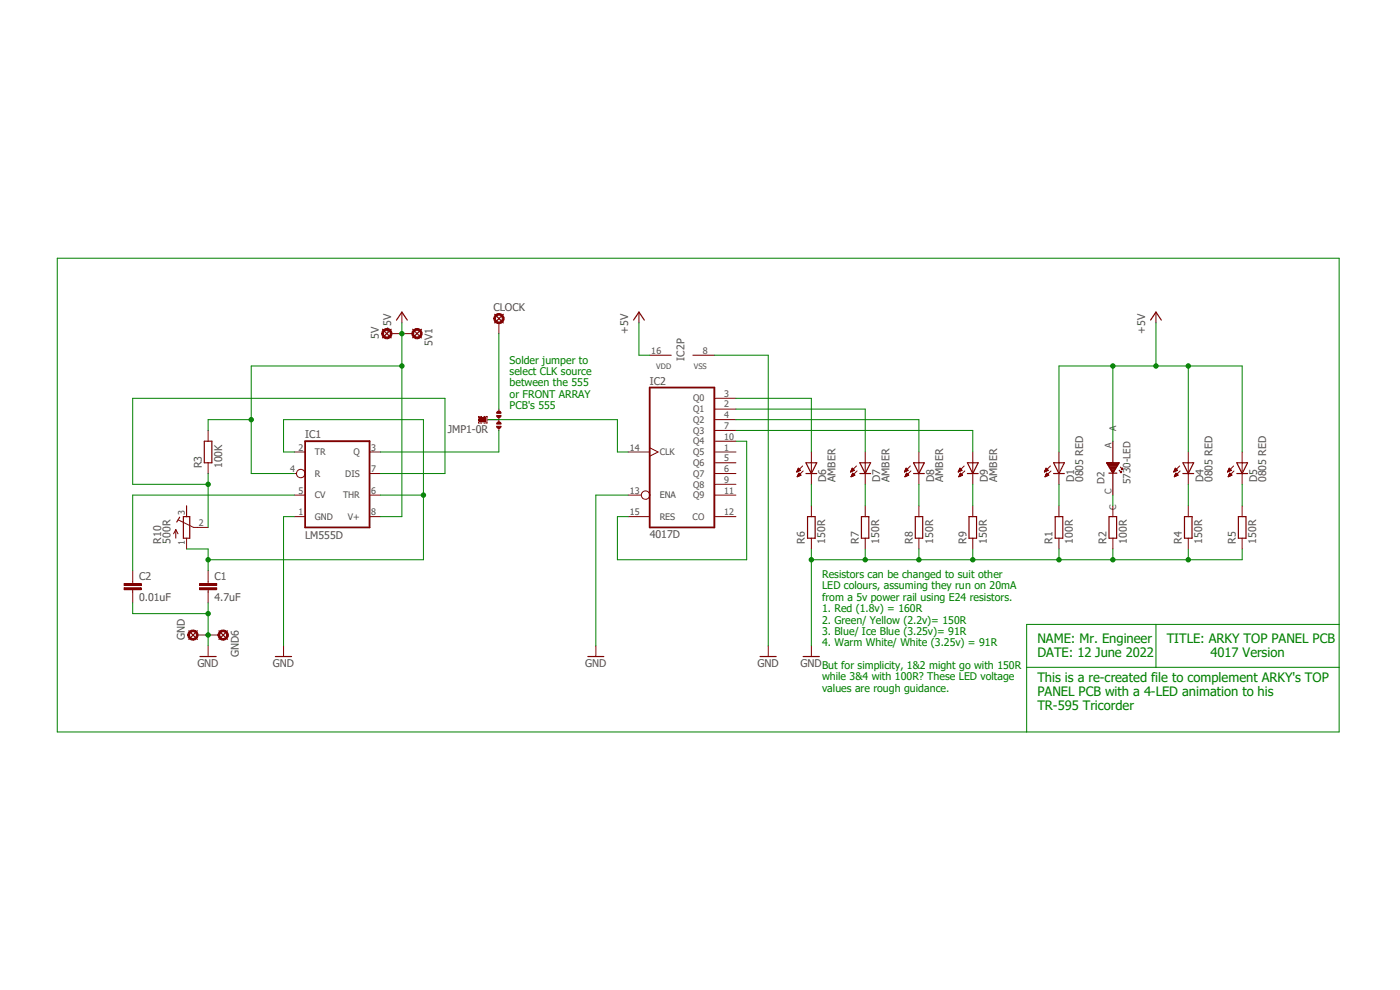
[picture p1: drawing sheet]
<svg xmlns="http://www.w3.org/2000/svg" width="297mm" height="210mm" viewBox="0 0 297 210" stroke-linecap="round" stroke-linejoin="round" font-family="sans-serif">
<path d="M12.1 54.7l272.8 100.7M284.9 54.7l-272.8 100.7" fill="none" stroke="#fff" stroke-width=".21"/>
<path d="M64.7 93.6h13.7v18.3h-13.7zM137.8 82.2h13.8v29.7h-13.8z" fill="none" stroke="#800000" stroke-width=".38"/>
<g fill="none" stroke="#800000" stroke-width=".21">
<path d="M85.3 66.2v2.3M245.2 66.2v2.3M44.2 91.3v2.3M44.2 98.2v2.3M62.4 95.9h2.3M78.4 95.9h2.3M133.3 95.9h4.5M137.8 95l1.8 .9-1.8 .9M151.6 95.9h4.5M151.6 86.8h4.5M151.6 84.5h4.5M151.6 89h4.5"/>
<path d="M151.6 98.2h4.5M151.6 91.3h4.5M151.6 93.6h4.5M169.1 99.9h.3M169.1 99.9h.5M169.2 99.8h.6M169.2 99.7h.6M169.2 99.7h.5M169.2 99.6h.4M169.3 99.4h.2M169.3 99.4h.1M169.4 99.3l-.4 .8"/>
<path d="M169.4 99.3l.4 .5-.8 .3M170.3 98.8l-1.3 1.3M170.4 99.9l-1.3 1.2M172.1 95.9v6.8M180.5 99.9h.3M180.6 99.9h.4M180.6 99.8h.6M180.6 99.7h.6M180.6 99.7h.5M180.7 99.6h.4M180.8 99.4h.1M180.8 99.3l.5 .5-.8 .3z"/>
<path d="M181.7 98.8l-1.2 1.3M181.8 99.9l-1.2 1.2M183.6 95.9v6.8M191.9 99.9h.4M192 99.9h.4M192 99.8h.6M192 99.7h.6M192.1 99.7h.5M192.1 99.6h.4M192.2 99.4h.1M192.2 99.3l-.3 .8M192.2 99.3l.5 .5"/>
<path d="M192.7 99.8l-.8 .3M193.1 98.8l-1.2 1.3M193.3 99.9l-1.3 1.2M194.9 95.9v6.8M203.4 99.9h.3M203.4 99.9h.5M203.5 99.8h.5M203.5 99.7h.5M203.5 99.6h.4M203.6 99.4h.2M203.6 99.4h.1M203.7 99.3l.4 .5-.8 .3z"/>
<path d="M204.6 98.8l-1.3 1.3M204.7 99.9l-1.3 1.2M206.4 95.9v6.8M249.1 99.9h.3M249.1 99.9h.5M249.1 99.8h.7M249.2 99.7h.6M249.2 99.7h.5M249.2 99.6h.4M249.3 99.4h.2M249.3 99.4h.1M249.3 99.3l-.3 .8"/>
<path d="M249.3 99.3l.5 .5-.8 .3M250.3 98.8l-1.3 1.3M250.4 99.9l-1.3 1.2M252.1 95.9v6.8M260.5 99.9h.3M260.5 99.9h.5M260.6 99.8h.6M260.6 99.7h.6M260.6 99.7h.5M260.6 99.6h.4M260.7 99.4h.2M260.8 99.4h.1"/>
<path d="M260.8 99.3l-.4 .8M260.8 99.3l.4 .5-.8 .3M261.7 98.8l-1.3 1.3M261.8 99.9l-1.2 1.2M263.5 95.9v6.8M62.4 100.5h.5M62.4 105h2.3M62.4 109.6h2.3M78.4 100.5h2.3M78.4 105h2.3M78.4 109.6h2.3M133.3 105h2.8"/>
<path d="M133.3 109.6h4.5M151.6 100.5h4.5M151.6 102.7h4.5M151.6 105h4.5M151.6 109.6h4.5M169 100.1h.1M169.1 100h.1M169.2 101.1h.1M169.2 101h.2M169.2 101h.3M169.2 100.9h.5M169.3 100.8h.6"/>
<path d="M169.3 100.7h.5M169.4 100.6h.4M169.4 100.5h.2M169.4 100.5h.3M169.5 100.4h.1M169.5 100.4l.4 .4-.8 .3zM172.1 107.3v2.3M172.1 114.2v2.3M180.5 100.1h.1M180.5 100h.2M180.6 101.1h.1M180.6 101h.2"/>
<path d="M180.6 101h.4M180.7 100.9h.4M180.7 100.8h.6M180.8 100.7h.4M180.8 100.6h.4M180.8 100.5h.2M180.8 100.5h.3M180.9 100.4h.1M181.4 100.8l-.5-.4-.3 .7M181.4 100.8l-.8 .3M183.6 107.3v2.3M183.6 114.2v2.3"/>
<path d="M191.9 100.1h.1M191.9 100h.2M192 101.1h.1M192 101h.2M192.1 101h.3M192.1 100.9h.5M192.1 100.8h.6M192.2 100.8h.5M192.2 100.7h.5M192.2 100.6h.4M192.2 100.5h.3M192.3 100.5h.1"/>
<path d="M192.3 100.4h.1M192.3 100.4l.5 .4-.8 .3zM194.9 107.3v2.3M194.9 114.2v2.3M203.3 100.1h.1M203.3 100h.2M203.4 101.1h.1M203.5 101h.1M203.5 101h.3M203.5 100.9h.5M203.5 100.8h.7M203.6 100.8h.6"/>
<path d="M203.6 100.7h.5M203.7 100.6h.3M203.7 100.5h.3M203.7 100.5h.2M203.8 100.4h.1M204.2 100.8l-.4-.4-.4 .7M204.2 100.8l-.8 .3M206.4 107.3v2.3M206.4 114.2v2.3M224.7 107.3v2.3M224.7 114.2v2.3M236.1 107.3v2.3"/>
<path d="M236.1 114.2v2.3M249 100.1h.1M249 100h.2M249.1 101.1h.1M249.2 101h.1M249.2 101h.3M249.2 100.9h.5M249.3 100.8h.6M249.3 100.7h.5M249.3 100.6h.4M249.4 100.5h.2M249.4 100.4h.1"/>
<path d="M249.9 100.8l-.4-.4-.4 .7M249.9 100.8l-.8 .3M252.1 107.3v2.3M252.1 114.2v2.3M260.4 100.1h.1M260.5 100h.1M260.6 101.1h.1M260.6 101h.2M260.6 101h.3M260.6 100.9h.5M260.7 100.8h.6M260.7 100.7h.5"/>
<path d="M260.8 100.6h.4M260.8 100.5h.3M260.9 100.5h.1M260.9 100.4h.1M260.9 100.4l.5 .4-.8 .3zM263.5 107.3v2.3M263.5 114.2v2.3M26.3 124.7h3.7v.4h-3.7zM26.3 123.8h3.7v.4h-3.7zM28.2 121v2.8M28.2 125.1v2.8M42.3 124.7h3.7v.4h-3.7z"/>
<path d="M42.3 123.8h3.7v.4h-3.7zM44.2 121v2.8M44.2 125.1v2.8M44.2 137v2.3M60.2 137v2.3M172.1 137v2.3"/>
<circle cx="63.8" cy="100.5" r=".89"/>
<circle cx="136.9" cy="105" r=".89"/>
</g>
<g fill="none" stroke="#800000" stroke-width=".25">
<path d="M81.2 69.8l1.8 1.9M83 69.8l-1.8 1.9M84.1 67.9l1.2-1.7 1.1 1.7M244.1 67.9l1.1-1.7 1.2 1.7M43.3 93.6h1.7v4.6h-1.7zM171 98.2h2.3l-1.2 2.3zM182.4 98.2h2.3l-1.1 2.3zM193.8 98.2h2.3l-1.2 2.3zM205.2 98.2h2.3l-1.1 2.3zM234.8 98.2h2.6l-1.3 2.2zM234.8 98.2h2.6M234.9 98.4h2.4"/>
<path d="M235 98.6h2.2M235.1 98.7h2M235.2 98.9h1.8M235.3 99.1h1.6M235.4 99.2h1.4M235.5 99.4h1.2M235.6 99.5h1M235.7 99.7h.8M235.8 99.9h.6M236.1 93.6v4.6M237.4 99.8l.5 .4M237.7 99.1l.5 .5"/>
<path d="M237.9 100v.2h-.2zM238.2 99.3v.3h-.3zM251 98.2h2.2l-1.1 2.3zM262.4 98.2h2.3l-1.2 2.3zM171 100.5h2.3M171.3 109.6h1.6v4.6h-1.6zM182.4 100.5h2.3M182.8 109.6h1.5v4.6h-1.5zM193.8 100.5h2.3M194.2 109.6h1.5v4.6h-1.5zM205.2 100.5h2.3M205.6 109.6h1.6v4.6h-1.6z"/>
<path d="M223.9 109.6h1.6v4.6h-1.6zM235.2 100.4h1.7M235.3 109.6h1.6v4.6h-1.6zM235.9 100h.4M236 100.2h.2M236.1 100.5v4.5M251 100.5h2.2M251.3 109.6h1.6v4.6h-1.6zM262.4 100.5h2.3M262.7 109.6h1.6v4.6h-1.6zM42.4 139.3h3.4M58.4 139.3h3.4"/>
<path d="M170.4 139.3h3.4"/>
</g>
<path d="M26.3 124.9h3.7M26.3 124h3.7M42.3 124.9h3.7M42.3 124h3.7" fill="none" stroke="#800000" stroke-width=".42"/>
<path d="M81.3 70a1.09 1.09 0 0 1 1.7 .2 1.09 1.09 0 0 1-.6 1.6 1.09 1.09 0 0 1-1.4-1h.4a.74 .74 0 0 1 1-.6 .74 .74 0 0 1 .2 1.2 .74 .74 0 0 1-1.2-.3v-.3h-.4z" fill-rule="evenodd" fill="#800000"/>
<path d="M81.3 70a1.09 1.09 0 0 1 1.7 .2 1.09 1.09 0 0 1-.6 1.6 1.09 1.09 0 0 1-1.4-1h.4a.74 .74 0 0 1 1-.6 .74 .74 0 0 1 .2 1.2 .74 .74 0 0 1-1.2-.3v-.3h-.4zM83 70.8h2.3" fill="none" stroke="#800000" stroke-width=".21"/>
<path d="M40 133.8l1.9 1.8M41.9 133.8l-1.9 1.8" fill="none" stroke="#800000" stroke-width=".25"/>
<path d="M40.2 133.9a1.09 1.09 0 0 1 1.7 .3 1.09 1.09 0 0 1-.7 1.6 1.09 1.09 0 0 1-1.4-1.1h.4a.73 .73 0 0 1 1.1-.6 .73 .73 0 0 1 .1 1.2 .73 .73 0 0 1-1.1-.3l-.1-.3h-.4z" fill-rule="evenodd" fill="#800000"/>
<path d="M40.2 133.9a1.09 1.09 0 0 1 1.7 .3 1.09 1.09 0 0 1-.7 1.6 1.09 1.09 0 0 1-1.4-1.1h.4a.73 .73 0 0 1 1.1-.6 .73 .73 0 0 1 .1 1.2 .73 .73 0 0 1-1.1-.3l-.1-.3h-.4zM41.9 134.7h2.3" fill="none" stroke="#800000" stroke-width=".21"/>
<path d="M104.9 66.7l1.9 1.8M106.8 66.7l-1.9 1.8" fill="none" stroke="#800000" stroke-width=".25"/>
<path d="M105.1 66.8a1.11 1.11 0 0 1 1.7 .3 1.11 1.11 0 0 1-.7 1.6 1.11 1.11 0 0 1-1.4-1.1h.4a.73 .73 0 0 1 1.1-.6 .73 .73 0 0 1 .1 1.2 .73 .73 0 0 1-1.1-.3l-.1-.3h-.4z" fill-rule="evenodd" fill="#800000"/>
<path d="M105.1 66.8a1.11 1.11 0 0 1 1.7 .3 1.11 1.11 0 0 1-.7 1.6 1.11 1.11 0 0 1-1.4-1.1h.4a.73 .73 0 0 1 1.1-.6 .73 .73 0 0 1 .1 1.2 .73 .73 0 0 1-1.1-.3l-.1-.3h-.4zM105.8 68.5v2.3M105.8 86.8v.7M105.8 88.6v.9M105.8 90.6v.7" fill="none" stroke="#800000" stroke-width=".21"/>
<path d="M105.4 90.4h.9a.47 .47 0 0 1-.5 .5 .47 .47 0 0 1-.4-.5z" fill-rule="evenodd" fill="#800000"/>
<path d="M105.4 90.4h.9a.47 .47 0 0 1-.5 .5 .47 .47 0 0 1-.4-.5z" fill="none" stroke="#800000" stroke-width=".21"/>
<path d="M105.4 88.1h.9a.47 .47 0 0 1-.5 .5 .47 .47 0 0 1-.4-.5z" fill-rule="evenodd" fill="#800000"/>
<path d="M105.4 88.1h.9a.47 .47 0 0 1-.5 .5 .47 .47 0 0 1-.4-.5z" fill="none" stroke="#800000" stroke-width=".21"/>
<path d="M105.5 89.6a.47 .47 0 0 1 .5-.1 .47 .47 0 0 1 .3 .5h-.9z" fill-rule="evenodd" fill="#800000"/>
<path d="M105.5 89.6a.47 .47 0 0 1 .5-.1 .47 .47 0 0 1 .3 .5h-.9z" fill="none" stroke="#800000" stroke-width=".21"/>
<path d="M105.5 87.3a.47 .47 0 0 1 .5-.1 .47 .47 0 0 1 .3 .5h-.9z" fill-rule="evenodd" fill="#800000"/>
<path d="M101.5 88.8v.5M101.5 89.5v.2h.2M101.7 88.3h-.2v.3M101.9 89.7h.3M101.9 88.3h.3M102.7 89.7h.2M102.7 88.3h.2M103.1 88.3h.2v.3M103.3 88.8v.5M103.3 89.5v.2h-.2M103.5 89h2.3M105.5 87.3a.47 .47 0 0 1 .5-.1 .47 .47 0 0 1 .3 .5h-.9z" fill="none" stroke="#800000" stroke-width=".21"/>
<path d="M101.7 88.6h1.4v.9h-1.4z" fill-rule="evenodd" fill="#800000"/>
<g fill="none" stroke="#800000" stroke-width=".21">
<path d="M135.6 66.2v2.3M137.8 75.4h4.6M147 75.4h4.6M101.7 88.6h1.4v.9h-1.4zM221.7 99.9h.3M221.7 99.9h.5M221.7 99.8h.6M221.7 99.7h.6M221.8 99.7h.4M221.8 99.5l.4 .1M221.9 99.4h.1M221.9 99.3l-.3 .8"/>
<path d="M221.9 99.3l.5 .5-.8 .3M222.8 98.8l-1.2 1.3M223 99.9l-1.3 1.2M224.7 95.9v6.8M37.3 112.4v1.8M37.3 112.4l-.5 .8M37.3 112.4l.5 .8M37.9 110.3l3.2 1.6h3.1M39.6 107.3v2.3M39.6 114.2v2.3M221.6 100.1h.1M221.6 100h.2"/>
<path d="M221.7 101.1h.1M221.7 101h.2M221.8 101h.3M221.8 100.9h.4M221.8 100.8h.6M221.9 100.8h.6M221.9 100.7h.5M221.9 100.6h.4M222 100.5h.2M222 100.4l.5 .4-.8 .3zM222 100.4h.1M126.4 137v2.3"/>
<path d="M163 137v2.3"/>
</g>
<path d="M87.5 69.8l1.9 1.9M89.4 69.8l-1.9 1.9M134.4 67.9l1.2-1.7 1.1 1.7M223.5 98.2h2.3l-1.1 2.3zM38.1 109.7l-.6 1M38.9 109.6h1.4v4.6h-1.4zM223.5 100.5h2.3M124.7 139.3h3.4M161.2 139.3h3.5" fill="none" stroke="#800000" stroke-width=".25"/>
<path d="M87.8 70a1.09 1.09 0 0 1 1.6 .3 1.09 1.09 0 0 1-.7 1.6 1.09 1.09 0 0 1-1.3-1.1h.4a.74 .74 0 0 1 1-.6 .74 .74 0 0 1 .2 1.2 .74 .74 0 0 1-1.2-.3v-.3h-.4l.1-.5z" fill-rule="evenodd" fill="#800000"/>
<path d="M85.3 70.8h2.2M87.8 70a1.09 1.09 0 0 1 1.6 .3 1.09 1.09 0 0 1-.7 1.6 1.09 1.09 0 0 1-1.3-1.1h.4a.74 .74 0 0 1 1-.6 .74 .74 0 0 1 .2 1.2 .74 .74 0 0 1-1.2-.3v-.3h-.4l.1-.5z" fill="none" stroke="#800000" stroke-width=".21"/>
<path d="M46.4 133.8l1.9 1.8M48.3 133.8l-1.9 1.8" fill="none" stroke="#800000" stroke-width=".25"/>
<path d="M46.6 133.9a1.11 1.11 0 0 1 1.7 .3 1.11 1.11 0 0 1-.7 1.6 1.11 1.11 0 0 1-1.4-1.1h.4a.72 .72 0 0 1 1-.7 .72 .72 0 0 1 .3 1.1 .72 .72 0 0 1-1.2-.1l-.1-.3h-.4z" fill-rule="evenodd" fill="#800000"/>
<path d="M44.2 134.7h2.2M46.6 133.9a1.11 1.11 0 0 1 1.7 .3 1.11 1.11 0 0 1-.7 1.6 1.11 1.11 0 0 1-1.4-1.1h.4a.72 .72 0 0 1 1-.7 .72 .72 0 0 1 .3 1.1 .72 .72 0 0 1-1.2-.1l-.1-.3h-.4z" fill="none" stroke="#800000" stroke-width=".21"/>
<path d="M62.4 109.6h-2.2v27.4M172.1 116.5v20.5M183.6 116.5v2.2M194.9 116.5v2.2M206.4 116.5v2.2h-34.3" fill="none" stroke="#008000" stroke-width=".21"/>
<circle cx="194.9" cy="118.7" r=".46" fill="#008000"/>
<circle cx="194.9" cy="118.7" r=".46" fill="none" stroke="#008000" stroke-width=".21"/>
<circle cx="183.6" cy="118.7" r=".46" fill="#008000"/>
<circle cx="183.6" cy="118.7" r=".46" fill="none" stroke="#008000" stroke-width=".21"/>
<circle cx="172.1" cy="118.7" r=".46" fill="#008000"/>
<g fill="none" stroke="#008000" stroke-width=".21">
<path d="M224.7 116.5v2.2M236.1 116.5v2.2M252.1 116.5v2.2M263.5 116.5v2.2h-57.1"/>
<circle cx="172.1" cy="118.7" r=".46"/>
</g>
<circle cx="206.4" cy="118.7" r=".46" fill="#008000"/>
<circle cx="206.4" cy="118.7" r=".46" fill="none" stroke="#008000" stroke-width=".21"/>
<circle cx="224.7" cy="118.7" r=".46" fill="#008000"/>
<circle cx="224.7" cy="118.7" r=".46" fill="none" stroke="#008000" stroke-width=".21"/>
<circle cx="236.1" cy="118.7" r=".46" fill="#008000"/>
<circle cx="236.1" cy="118.7" r=".46" fill="none" stroke="#008000" stroke-width=".21"/>
<circle cx="252.1" cy="118.7" r=".46" fill="#008000"/>
<g fill="none" stroke="#008000" stroke-width=".21">
<path d="M28.2 127.9v2.3h16M44.2 127.9v9.1"/>
<circle cx="252.1" cy="118.7" r=".46"/>
</g>
<circle cx="44.2" cy="134.7" r=".46" fill="#008000"/>
<circle cx="44.2" cy="134.7" r=".46" fill="none" stroke="#008000" stroke-width=".21"/>
<circle cx="44.2" cy="130.2" r=".46" fill="#008000"/>
<g fill="none" stroke="#008000" stroke-width=".21">
<path d="M85.3 68.5v41.1h-4.6M133.3 105h-6.9v32"/>
<circle cx="44.2" cy="130.2" r=".46"/>
</g>
<circle cx="85.3" cy="70.8" r=".46" fill="#008000"/>
<g fill="none" stroke="#008000" stroke-width=".21">
<path d="M85.3 77.6h-32v22.9h9.1M53.3 89h-9.1v2.3"/>
<circle cx="85.3" cy="70.8" r=".46"/>
</g>
<circle cx="85.3" cy="77.6" r=".46" fill="#008000"/>
<circle cx="85.3" cy="77.6" r=".46" fill="none" stroke="#008000" stroke-width=".21"/>
<circle cx="53.3" cy="89" r=".46" fill="#008000"/>
<g fill="none" stroke="#008000" stroke-width=".21">
<path d="M236.1 77.6v16M245.2 68.5v9.1M252.1 77.6v18.3M224.7 95.9v-18.3h38.8v18.3"/>
<circle cx="53.3" cy="89" r=".46"/>
</g>
<circle cx="252.1" cy="77.6" r=".46" fill="#008000"/>
<circle cx="252.1" cy="77.6" r=".46" fill="none" stroke="#008000" stroke-width=".21"/>
<circle cx="245.2" cy="77.6" r=".46" fill="#008000"/>
<circle cx="245.2" cy="77.6" r=".46" fill="none" stroke="#008000" stroke-width=".21"/>
<circle cx="236.1" cy="77.6" r=".46" fill="#008000"/>
<g fill="none" stroke="#008000" stroke-width=".21">
<path d="M135.6 68.5v6.9h2.2M156.1 84.5h16v11.4M156.1 86.8h27.5v9.1M156.1 89h38.8v6.9M156.1 91.3h50.3v4.6M156.1 93.6h2.3v25.1h-27.4v-9.1h2.3M44.2 100.5v2.2h-16v-18.2h66.2v16h-13.7M172.1 102.7v4.6M183.6 102.7v4.6M194.9 102.7v4.6M206.4 102.7v4.6M224.7 102.7v4.6"/>
<path d="M236.1 105v2.3M252.1 102.7v4.6M263.5 102.7v4.6"/>
<circle cx="236.1" cy="77.6" r=".46"/>
</g>
<circle cx="44.2" cy="102.7" r=".46" fill="#008000"/>
<g fill="none" stroke="#008000" stroke-width=".21">
<path d="M62.4 95.9h-2.2v-6.9h29.6v29.7h-45.6M44.2 102.7v9.2M44.2 116.5v4.5M80.7 105h9.1"/>
<circle cx="44.2" cy="102.7" r=".46"/>
</g>
<circle cx="44.2" cy="118.7" r=".46" fill="#008000"/>
<circle cx="44.2" cy="118.7" r=".46" fill="none" stroke="#008000" stroke-width=".21"/>
<circle cx="89.8" cy="105" r=".46" fill="#008000"/>
<g fill="none" stroke="#008000" stroke-width=".21">
<path d="M12.1 54.8h272v100.5h-272zM105.8 70.8v16M151.6 75.4h11.4v61.6M103.5 89h27.5v6.9h2.3M105.8 91.3v4.6h-25.1M39.6 116.5h4.6M62.4 105h-34.2v16M245.2 132.5v9.1M284.1 132.5h-66.3v22.8M217.8 141.6h66.3"/>
<circle cx="89.8" cy="105" r=".46"/>
</g>
<g font-size="2.8" fill="#008000">
<text x="220.1" y="136.3">NAME: Mr. Engineer</text>
<text x="247.5" y="136.3">TITLE: ARKY TOP PANEL PCB</text>
<text x="220.1" y="139.3">DATE: 12 June 2022</text>
<text x="256.8" y="139.3">4017 Version</text>
<text x="220.1" y="144.8">This is a re-created file to complement ARKY's TOP</text>
<text x="220.1" y="147.7">PANEL PCB with a 4-LED animation to his</text>
<text x="220.1" y="150.7">TR-595 Tricorder</text>
</g>
<g font-size="2.2" fill="#505050">
<text x="104.7" y="65.9">CLOCK</text>
<text x="80.3" y="71.9" transform="rotate(-90 80.3 71.9)">5V</text>
<text x="83" y="70.8" transform="rotate(-90 83 70.8)">+5V</text>
<text x="133.3" y="70.8" transform="rotate(-90 133.3 70.8)">+5V</text>
<text x="243" y="70.8" transform="rotate(-90 243 70.8)">+5V</text>
<text x="91.8" y="73.4" transform="rotate(-90 91.8 73.4)">5V1</text>
<text x="145.2" y="76.5" transform="rotate(-90 145.2 76.5)">IC2P</text>
<text x="137.8" y="81.6">IC2</text>
<text x="64.7" y="92.9">IC1</text>
<text x="95" y="91.8">JMP1-0R</text>
<text x="42.8" y="99.3" transform="rotate(-90 42.8 99.3)">R3</text>
<text x="47.1" y="99.3" transform="rotate(-90 47.1 99.3)">100K</text>
<text x="175.3" y="102.3" transform="rotate(-90 175.3 102.3)">D6</text>
<text x="177.3" y="102.3" transform="rotate(-90 177.3 102.3)">AMBER</text>
<text x="186.7" y="102.3" transform="rotate(-90 186.7 102.3)">D7</text>
<text x="188.7" y="102.3" transform="rotate(-90 188.7 102.3)">AMBER</text>
<text x="198.2" y="102.3" transform="rotate(-90 198.2 102.3)">D8</text>
<text x="200.1" y="102.3" transform="rotate(-90 200.1 102.3)">AMBER</text>
<text x="209.6" y="102.3" transform="rotate(-90 209.6 102.3)">D9</text>
<text x="211.5" y="102.3" transform="rotate(-90 211.5 102.3)">AMBER</text>
<text x="227.9" y="102.3" transform="rotate(-90 227.9 102.3)">D1</text>
<text x="229.8" y="102.3" transform="rotate(-90 229.8 102.3)">0805 RED</text>
<text x="255.3" y="102.3" transform="rotate(-90 255.3 102.3)">D4</text>
<text x="257.2" y="102.3" transform="rotate(-90 257.2 102.3)">0805 RED</text>
<text x="266.7" y="102.3" transform="rotate(-90 266.7 102.3)">D5</text>
<text x="268.6" y="102.3" transform="rotate(-90 268.6 102.3)">0805 RED</text>
<text x="34.2" y="115.3" transform="rotate(-90 34.2 115.3)">R10</text>
<text x="36.2" y="115.3" transform="rotate(-90 36.2 115.3)">500R</text>
<text x="64.7" y="114.3">LM555D</text>
<text x="137.8" y="114.2">4017D</text>
<text x="170.8" y="115.3" transform="rotate(-90 170.8 115.3)">R6</text>
<text x="175.1" y="115.3" transform="rotate(-90 175.1 115.3)">150R</text>
<text x="182.2" y="115.3" transform="rotate(-90 182.2 115.3)">R7</text>
<text x="186.5" y="115.3" transform="rotate(-90 186.5 115.3)">150R</text>
<text x="193.6" y="115.3" transform="rotate(-90 193.6 115.3)">R8</text>
<text x="198" y="115.3" transform="rotate(-90 198 115.3)">150R</text>
<text x="205" y="115.3" transform="rotate(-90 205 115.3)">R9</text>
<text x="209.4" y="115.3" transform="rotate(-90 209.4 115.3)">150R</text>
<text x="223.3" y="115.3" transform="rotate(-90 223.3 115.3)">R1</text>
<text x="227.6" y="115.3" transform="rotate(-90 227.6 115.3)">100R</text>
<text x="234.7" y="115.3" transform="rotate(-90 234.7 115.3)">R2</text>
<text x="239.1" y="115.3" transform="rotate(-90 239.1 115.3)">100R</text>
<text x="250.7" y="115.3" transform="rotate(-90 250.7 115.3)">R4</text>
<text x="255.1" y="115.3" transform="rotate(-90 255.1 115.3)">150R</text>
<text x="262.2" y="115.3" transform="rotate(-90 262.2 115.3)">R5</text>
<text x="266.5" y="115.3" transform="rotate(-90 266.5 115.3)">150R</text>
<text x="29.5" y="123">C2</text>
<text x="45.5" y="123">C1</text>
<text x="29.5" y="127.6">0.01uF</text>
<text x="45.5" y="127.6">4.7uF</text>
<text x="39.2" y="135.8" transform="rotate(-90 39.2 135.8)">GND</text>
<text x="41.9" y="141.6">GND</text>
<text x="50.7" y="139.3" transform="rotate(-90 50.7 139.3)">GND6</text>
<text x="57.9" y="141.6">GND</text>
<text x="124.1" y="141.6">GND</text>
<text x="160.7" y="141.6">GND</text>
<text x="169.8" y="141.6">GNDBut for simplicity, 1&amp;2 might go with 150R</text>
</g>
<g font-size="2.2" fill="#008000">
<text x="108.1" y="77.1">Solder jumper to</text>
<text x="108.1" y="79.5">select CLK source</text>
<text x="108.1" y="82">between the 555</text>
<text x="108.1" y="84.4">or FRONT ARRAY</text>
<text x="108.1" y="86.8">PCB's 555</text>
<text x="174.4" y="122.6">Resistors can be changed to suit other</text>
<text x="174.4" y="125.1">LED colours, assuming they run on 20mA</text>
<text x="174.4" y="127.5">from a 5v power rail using E24 resistors.</text>
<text x="174.4" y="129.9">1. Red (1.8v) = 160R</text>
<text x="174.4" y="132.3">2. Green/ Yellow (2.2v)= 150R</text>
<text x="174.4" y="134.7">3. Blue/ Ice Blue (3.25v)= 91R</text>
<text x="174.4" y="137.1">4. Warm White/ White (3.25v) = 91R</text>
<text x="174.4" y="144.4">while 3&amp;4 with 100R? These LED voltage</text>
<text x="174.4" y="146.8">values are rough guidance.</text>
</g>
<g font-size="2.1" fill="#505050">
<text x="234.3" y="102.7" transform="rotate(-90 234.3 102.7)">D2</text>
<text x="239.9" y="102.7" transform="rotate(-90 239.9 102.7)">5730-LED</text>
</g>
<g font-size="1.9" fill="#505050">
<text x="138.2" y="75">16</text>
<text x="149.1" y="75">8</text>
<text x="147" y="87.4">Q1</text>
<text x="147" y="85.1">Q0</text>
<text x="147" y="89.7">Q2</text>
<text x="153.6" y="86.4">2</text>
<text x="153.6" y="84.2">3</text>
<text x="153.6" y="88.7">4</text>
<text x="63.3" y="95.6">2</text>
<text x="78.7" y="95.6">3</text>
<text x="133.6" y="95.6">14</text>
<text x="147" y="92">Q3</text>
<text x="147" y="94.3">Q4</text>
<text x="153.6" y="95.6">1</text>
<text x="153.6" y="91">7</text>
<text x="153.6" y="93.3">10</text>
<text x="235.8" y="95.1" transform="rotate(-90 235.8 95.1)">A</text>
<text x="236.8" y="91.5" transform="rotate(-90 236.8 91.5)">A</text>
<text x="61.6" y="100.2">4</text>
<text x="66.8" y="96.6">TR</text>
<text x="66.8" y="101.1">R</text>
<text x="73.2" y="101.1">DIS</text>
<text x="75" y="96.6">Q</text>
<text x="78.7" y="100.2">7</text>
<text x="140" y="96.6">CLK</text>
<text x="147" y="96.6">Q5</text>
<text x="147" y="98.8">Q6</text>
<text x="147" y="101.1">Q7</text>
<text x="153.6" y="97.9">5</text>
<text x="153.6" y="100.2">6</text>
<text x="63.3" y="104.7">5</text>
<text x="66.8" y="105.7">CV</text>
<text x="72.8" y="105.7">THR</text>
<text x="78.7" y="104.7">6</text>
<text x="133.6" y="104.7">13</text>
<text x="140" y="105.7">ENA</text>
<text x="147" y="103.4">Q8</text>
<text x="147" y="105.7">Q9</text>
<text x="153.6" y="102.4">9</text>
<text x="153.6" y="104.7">11</text>
<text x="235.8" y="104.7" transform="rotate(-90 235.8 104.7)">C</text>
<text x="39.2" y="109.3" transform="rotate(-90 39.2 109.3)">3</text>
<text x="42.2" y="111.5">2</text>
<text x="63.3" y="109.3">1</text>
<text x="66.8" y="110.3">GND</text>
<text x="73.8" y="110.3">V+</text>
<text x="78.7" y="109.3">8</text>
<text x="133.6" y="109.3">15</text>
<text x="140" y="110.3">RES</text>
<text x="146.9" y="110.3">CO</text>
<text x="153.6" y="109.3">12</text>
<text x="236.8" y="108.3" transform="rotate(-90 236.8 108.3)">C</text>
<text x="39.2" y="115.5" transform="rotate(-90 39.2 115.5)">1</text>
</g>
<g font-size="1.6" fill="#505050">
<text x="139.2" y="78.2">VDD</text>
<text x="147.2" y="78.2">VSS</text>
</g>
</svg>
